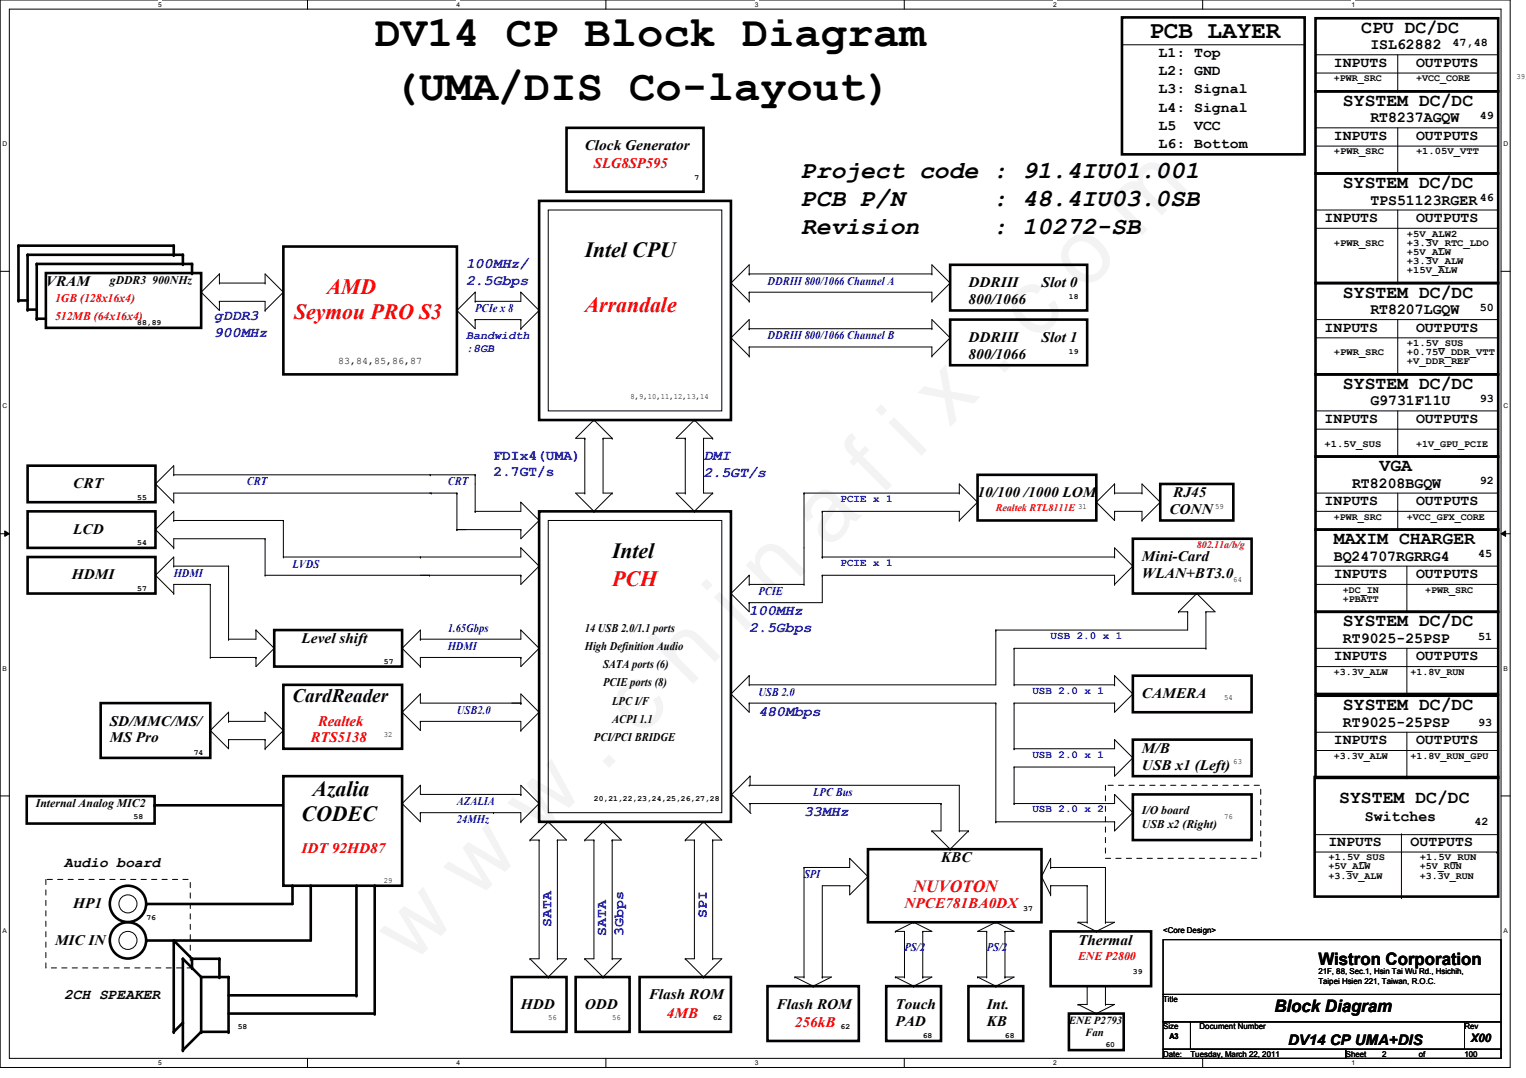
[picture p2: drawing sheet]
<svg xmlns="http://www.w3.org/2000/svg" width="297mm" height="210mm" viewBox="0 0 297 210" stroke-linecap="round" stroke-linejoin="round" font-family="sans-serif">
<path d="M0 0h294v207.9h-294zM1.8 1.8h290.4v204.3h-290.4z" fill="none" stroke="#000" stroke-width=".19"/>
<g fill="#fff">
<path d="M30.8 .2h.7v1.4h-.7z"/>
<path d="M30.8 206.2h.7v1.4h-.7z"/>
</g>
<path d="M59.9 0v1.8M59.9 206.1v1.8" fill="none" stroke="#000" stroke-width=".19"/>
<g fill="#fff">
<path d="M88.9 .2h.6v1.4h-.6z"/>
<path d="M88.9 206.2h.6v1.4h-.6z"/>
</g>
<path d="M117.9 0v1.8M117.9 206.1v1.8" fill="none" stroke="#000" stroke-width=".19"/>
<g fill="#fff">
<path d="M146.9 .2h.7v1.4h-.7z"/>
<path d="M146.9 206.2h.7v1.4h-.7z"/>
</g>
<path d="M176 0v1.8M176 206.1v1.8" fill="none" stroke="#000" stroke-width=".19"/>
<g fill="#fff">
<path d="M205 .2h.7v1.4h-.7z"/>
<path d="M205 206.2h.7v1.4h-.7z"/>
</g>
<path d="M234.1 0v1.8M234.1 206.1v1.8" fill="none" stroke="#000" stroke-width=".19"/>
<g fill="#fff">
<path d="M263.1 .2h.7v1.4h-.7z"/>
<path d="M263.1 206.2h.7v1.4h-.7z"/>
<path d="M.5 27.3h.9v1.4h-.9z"/>
<path d="M292.6 27.3h.9v1.4h-.9z"/>
<path d="M.5 78.4h.9v1.4h-.9z"/>
<path d="M292.6 78.4h.9v1.4h-.9z"/>
</g>
<path d="M0 52.8h1.8M292.2 52.8h1.8" fill="none" stroke="#000" stroke-width=".19"/>
<g fill="#fff">
<path d="M.5 129.5h.8v1.4h-.8z"/>
<path d="M292.6 129.5h.9v1.4h-.9z"/>
</g>
<path d="M0 103.9h1.8M.9 103.4l.9 .5-.9 .5zM292.2 103.9l.9-.5v1zM292.2 103.9h1.8" fill="none" stroke="#000" stroke-width=".19"/>
<path d="M.9 103.4l.9 .5-.9 .5zM292.2 103.9l.9-.5v1z" fill="#000"/>
<g fill="#fff">
<path d="M.5 180.5h.8v1.4h-.8z"/>
<path d="M292.6 180.5h.9v1.4h-.9z"/>
</g>
<g fill="none" stroke="#000" stroke-width=".19">
<path d="M218.4 8.7h35.6M254 8.7h.1M256.1 10.7h35.5M256.1 14.2h35.5M272.1 17.8h.1M272.1 10.7v7.1M291.6 10.7h.1M291.6 14.2h.1M256.1 28.4h35.5M256.1 24.9h35.5M272.1 33.8h.1M272.1 24.9v8.9"/>
<path d="M291.6 28.4h.1M291.6 24.9h.1M39.2 56.9h.1M39.2 56.9l3.5 3.6v-1.8M42.7 58.7h.1M42.7 53.3h.1M42.7 55.1h.1M42.7 58.7h8.9v1.8M42.7 53.3v1.8M42.7 53.3l-3.5 3.6M42.7 55.1h8.9M51.6 55.1h.1"/>
<path d="M51.6 55.1v-1.8l3.6 3.6M55.2 56.9h.1M55.2 56.9l-3.6 3.6M106.7 40.9h33.8v39.1h-33.8zM145.8 53.3h35.6M145.8 56.9h35.6M256.1 40.9h35.5M256.1 44.4h35.5M272.1 55.1h.1M272.1 40.9v14.2M291.6 40.9h.1M291.6 44.4h.1"/>
<path d="M51.6 60.5h.1M145.8 64h35.6M145.8 67.6h35.6M256.1 65.8h35.5M256.1 62.2h35.5M272.1 72.9h.1M272.1 62.2v10.7M291.6 65.8h.1M291.6 62.2h.1M30.3 94.2h.1M30.3 94.2l3.5 3.6M33.8 92.5h.1"/>
<path d="M33.8 97.8h.1M33.8 92.5v-1.8l-3.5 3.5M33.8 92.5h50M83.9 96h-50.1v1.8M156.5 96h30.2M256.1 96h.1M256.1 96h35.5M256.1 99.6h35.5M256.1 80h35.5M256.1 83.6h35.5M272.1 88.9h.1M272.1 80v8.9"/>
<path d="M272.1 96v7.1M291.6 99.6h.1M291.6 80h.1M291.6 83.6h.1M30.3 112h.1M30.3 103.1h.1M30.3 112l3.5 3.6M30.3 103.1l3.5 3.6M33.8 101.3h.1M33.8 106.7h.1M33.8 110.2h.1M33.8 115.6h.1"/>
<path d="M33.8 110.2h10.7M33.8 101.3v-1.7l-3.5 3.5M33.8 110.2v-1.7l-3.5 3.5M33.8 101.3h21.4M40.9 113.8h.1M40.9 113.8h-7.1v1.8M40.9 113.8v14.2M44.5 110.2h.1M44.5 110.2v14.3M51.6 104.9h.1M51.6 112h.1M51.6 104.9h-17.8v1.8"/>
<path d="M51.6 104.9v7.1M51.6 112h32M55.2 101.3h.1M55.2 108.5h.1M55.2 108.5h26.6M55.2 101.3v7.2M106.7 101.3h33.8v56.9h-33.8zM160.1 112h56.9M160.1 108.5h56.9M256.1 110.2h.1M256.1 113.8h35.5M256.1 110.2h35.5"/>
<path d="M272.1 103.1h.1M273.9 119.1h.1M273.9 110.2v8.9M291.6 113.8h.1M40.9 128h.1M40.9 128h8.9M44.5 138.7h.1M44.5 124.5h.1M44.5 138.7v1.8M44.5 138.7l-3.6 3.5M49.8 122.7h.1M49.8 128h.1"/>
<path d="M49.8 122.7v1.8h-5.3M49.8 122.7l3.6 3.5M51.6 138.7h.1M51.6 138.7l3.6 3.5M51.6 138.7v1.8h-7.1M53.4 126.2h.1M53.4 126.2l-3.6 3.6v-1.8M145.8 136.9h48M145.8 133.3h48M193.8 122.7h37.4M197.4 126.2h37.3M256.1 126.2h.1"/>
<path d="M256.1 129.8h35.5M256.1 126.2h35.5M273.9 135.1h.1M273.9 126.2v8.9M291.6 129.8h.1M0 155h1.8M40.9 142.2h.1M40.9 142.2l3.6 3.6v-1.8M44.5 144h.1M44.5 140.5h.1M44.5 144h7.1M51.6 144h.1"/>
<path d="M51.6 145.8h.1M51.6 144v1.8M55.2 142.2h.1M55.2 142.2l-3.6 3.6M145.8 152.9h40.9M145.8 156.5h37.4M256.1 142.6h.1M256.1 146.1h35.5M256.1 142.6h35.5M273.9 151.5h.1M273.9 142.6v8.9M291.6 146.1h.1"/>
<path d="M292.2 155h1.8M255.9 162.5h.1M255.9 162.5h35.6M255.9 165.9h35.4M272.8 174.8h.1M272.8 162.3v12.5M291.3 165.9h.1M209.8 195.6h.1M209.8 195.6l3.6 1.8M211.6 192v3.6h-1.8M213.4 197.4h.1M215.2 195.6h.1"/>
<path d="M215.2 195.6h1.8l-3.6 1.8M215.2 192v3.6M226.4 183h65.8v10.6h-65.8zM226.4 193.6h65.8v5.4h-65.8zM226.4 199h5.3v5.3h-5.3zM231.7 199h53.4v5.3h-53.4zM285.1 199h7.1v5.3h-7.1zM226.4 204.3h35.6v1.8h-35.6zM262 204.3h30.2v1.8h-30.2z"/>
<circle cx="24.9" cy="176" r="1.76"/>
<circle cx="24.9" cy="183.1" r="1.76"/>
</g>
<g fill="none" stroke="#000" stroke-width=".51">
<path d="M218.4 3.4h35.6v26.7h-35.6zM256.1 17.8h35.5v16h-35.5zM256.1 3.6h35.5v14.2h-35.5zM104.9 39.1h37.4v42.7h-37.4zM256.1 33.8h35.5v21.3h-35.5zM8.9 53.2h30.3v10.6h-30.3zM33.8 49.6v-1.8h-30.2v10.7h1.8M35.6 51.4v-1.8h-30.2v10.7h1.8M37.4 53.2v-1.8h-30.2v10.7h1.7M55.2 48h33.7v24.9h-33.7zM256.1 55.1h35.5v17.8h-35.5zM256.1 72.9h35.5v16h-35.5z"/>
<path d="M5.4 99.6h24.9v7.1h-24.9zM5.4 90.7h24.9v7.1h-24.9zM104.9 99.6h37.4v60.4h-37.4zM225.8 94.2h14.3v7.1h-14.3zM256.1 88.9h35.5v14.2h-35.5zM5.4 108.5h24.9v7.1h-24.9zM220.5 104.9h23.1v10.7h-23.1zM256.1 103.1h35.5v16h-35.5zM256.1 119.1h35.5v16h-35.5zM19.6 136.9h21.3v10.7h-21.3zM53.4 122.7h24.9v7.1h-24.9zM55.2 133.3h23.1v12.5h-23.1z"/>
<path d="M220.5 131.6h23.1v7.1h-23.1zM256.1 135.5h35.5v16h-35.5zM5.2 155h24.9v5.4h-24.9zM30.1 156.8h24.9M55.2 151.1h23.1v21.4h-23.1zM220.5 154.7h23.1v8.9h-23.1zM220.5 144h23.1v7.1h-23.1zM255.9 151.3h35.7v23.3h-35.7zM56.9 172.5v3.5h-28.4M60.5 172.5v10.6h-32M72.9 172.5v24.9h-28.4M168.9 165.4h33.8v14.2h-33.8z"/>
<path d="M37.4 186.7l-3.6-3.6v17.8l1.8-1.8M37.4 186.7h5.3v3.5M37.4 186.7v1.8M39.2 190.2l-3.6-3.5v17.8l3.6-3.6M39.2 190.2h5.3v10.7h-5.3M39.2 190.2v10.7M44.5 193.8h24.9M99.6 190.2h10.7v10.7h-10.7zM112.1 190.2h10.5v10.7h-10.5zM124.5 190.2h17.8v10.7h-17.8zM149.4 192h17.8v10.7h-17.8zM172.5 192h10.7v10.7h-10.7z"/>
<path d="M188.5 192h10.7v10.7h-10.7zM208.1 197.4h10.6v7.1h-10.6z"/>
<circle cx="24.9" cy="176" r="3.5"/>
<circle cx="24.9" cy="183.1" r="3.5"/>
</g>
<g fill="#000">
<circle cx="3.6" cy="47.8" r=".25"/>
<circle cx="3.6" cy="58.5" r=".25"/>
<circle cx="5.4" cy="49.6" r=".25"/>
<circle cx="7.2" cy="51.4" r=".25"/>
<circle cx="33.8" cy="49.6" r=".25"/>
<circle cx="33.8" cy="47.8" r=".25"/>
<circle cx="35.6" cy="49.6" r=".25"/>
<circle cx="35.6" cy="51.4" r=".25"/>
<circle cx="37.4" cy="51.4" r=".25"/>
<circle cx="37.4" cy="53.2" r=".25"/>
<circle cx="5.4" cy="60.3" r=".25"/>
<circle cx="7.2" cy="62.1" r=".25"/>
<circle cx="30.1" cy="156.8" r=".25"/>
<circle cx="28.5" cy="176" r=".25"/>
<circle cx="56.9" cy="172.5" r=".25"/>
<circle cx="60.5" cy="172.5" r=".25"/>
<circle cx="28.5" cy="183.1" r=".25"/>
<circle cx="35.6" cy="199.1" r=".25"/>
<circle cx="35.6" cy="186.7" r=".25"/>
<circle cx="37.4" cy="186.7" r=".25"/>
<circle cx="37.4" cy="188.5" r=".25"/>
<circle cx="39.2" cy="190.2" r=".25"/>
<circle cx="42.7" cy="186.7" r=".25"/>
<circle cx="42.7" cy="190.2" r=".25"/>
<circle cx="44.5" cy="190.2" r=".25"/>
<circle cx="69.4" cy="193.8" r=".25"/>
<circle cx="72.9" cy="197.4" r=".25"/>
<circle cx="33.8" cy="200.9" r=".25"/>
<circle cx="35.6" cy="204.5" r=".25"/>
<circle cx="39.2" cy="200.9" r=".25"/>
<circle cx="44.5" cy="200.9" r=".25"/>
</g>
<path d="M5.4 108.5h24.9v7.1h-24.9zM215.2 152.9h30.2v14.2h-30.2zM8.9 171.2h28.1v17.3h-28.1z" fill="none" stroke="#000" stroke-width=".19" stroke-dasharray="1 1 1 1 1 1 1 1"/>
<text font-size="17.6" x="80.1" y="188" transform="rotate(-45 80.1 188)">w w w . c h i n a f i x . c o m</text>
<g font-size="8.5">
<text x="72.9" y="8.9">DV14 CP Block Diagram</text>
<text x="76.5" y="19.6">(UMA/DIS Co-layout)</text>
</g>
<g font-size="4.8">
<text x="223.7" y="7.4">PCB LAYER</text>
<text x="156" y="34.8">Project code : 91.4IU01.001</text>
<text x="156" y="40.2">PCB P/N</text>
<text x="193.3" y="40.2">: 48.4IU03.0SB</text>
<text x="156" y="45.6">Revision</text>
<text x="193.3" y="45.6">: 10272-SB</text>
</g>
<g font-size="4.2">
<text x="113.8" y="50">Intel CPU</text>
<text x="119.2" y="108.7">Intel</text>
<text x="60.8" y="154.9">Azalia</text>
<text x="58.7" y="159.9">CODEC</text>
</g>
<g font-size="4.2" fill="#f00">
<text x="63.6" y="57.1">AMD</text>
<text x="57.3" y="62.1">Seymou PRO S3</text>
<text x="113.8" y="60.7">Arrandale</text>
<text x="119.2" y="114">PCH</text>
</g>
<text font-size="3.7" x="56.9" y="136.7">CardReader</text>
<g font-size="3.5">
<text x="265" y="6.4">CPU DC/DC</text>
<text x="261.4" y="20.6">SYSTEM DC/DC</text>
<text x="261.4" y="36.6">SYSTEM DC/DC</text>
<text x="261.4" y="58">SYSTEM DC/DC</text>
<text x="261.4" y="75.7">SYSTEM DC/DC</text>
<text x="268.5" y="91.7">VGA</text>
<text x="259.6" y="106">MAXIM CHARGER</text>
<text x="261.4" y="122">SYSTEM DC/DC</text>
<text x="261.4" y="138.3">SYSTEM DC/DC</text>
<text x="260.7" y="156.3">SYSTEM DC/DC</text>
</g>
<text font-size="3.3" fill="#f00" x="177.8" y="173.7">NUVOTON</text>
<g font-size="3.3">
<text x="256.6" y="187.9">Wistron Corporation</text>
<text x="248.1" y="197">Block Diagram</text>
</g>
<g font-size="3">
<text x="266.7" y="9.6">ISL62882</text>
<text x="266.7" y="23.8">RT8237AGQW</text>
<text x="266.7" y="39.8">TPS51123RGER</text>
<text x="266.7" y="61.2">RT8207LGQW</text>
<text x="266.7" y="79">G9731F11U</text>
<text x="263.2" y="95">RT8208BGQW</text>
<text x="259.6" y="109.2">BQ24707RGRRG4</text>
<text x="261.4" y="125.2">RT9025-25PSP</text>
<text x="261.4" y="141.5">RT9025-25PSP</text>
<text x="265.7" y="159.9">Switches</text>
</g>
<g font-size="2.8">
<text x="225.5" y="11.1">L1: Top</text>
<text x="225.5" y="14.6">L2: GND</text>
<text x="259.6" y="13">INPUTS</text>
<text x="275.6" y="13">OUTPUTS</text>
<text x="225.5" y="18.2">L3: Signal</text>
<text x="225.5" y="21.8">L4: Signal</text>
<text x="113.8" y="29.3">Clock Generator</text>
<text x="225.5" y="28.9">L6: Bottom</text>
<text x="225.5" y="25.3">L5</text>
<text x="232.4" y="25.3">VCC</text>
<text x="259.6" y="27.3">INPUTS</text>
<text x="275.6" y="27.3">OUTPUTS</text>
<text x="257.8" y="43.3">INPUTS</text>
<text x="275.6" y="43.3">OUTPUTS</text>
<text x="8.9" y="55.8">VRAM</text>
<text x="188.5" y="55.9">DDRIII</text>
<text x="188.5" y="59.2">800/1066</text>
<text x="202.7" y="55.9">Slot 0</text>
<text x="257.8" y="64.6">INPUTS</text>
<text x="275.6" y="64.6">OUTPUTS</text>
<text x="188.5" y="66.6">DDRIII</text>
<text x="188.5" y="69.9">800/1066</text>
<text x="202.7" y="66.6">Slot 1</text>
<text x="257.8" y="82.4">INPUTS</text>
<text x="275.6" y="82.4">OUTPUTS</text>
<text x="14.3" y="95">CRT</text>
<text x="190.3" y="96.8">10/100 /1000 LOM</text>
<text x="227.6" y="100.1">CONN</text>
<text x="228.4" y="96.8">RJ45</text>
<text x="257.8" y="98.4">INPUTS</text>
<text x="275.6" y="98.4">OUTPUTS</text>
<text x="14.3" y="103.9">LCD</text>
<text x="14" y="112.8">HDMI</text>
<text x="222.3" y="109.3">Mini-Card</text>
<text x="222.3" y="112.6">WLAN+BT3.0</text>
<text x="259.6" y="112.6">INPUTS</text>
<text x="275.6" y="112.6">OUTPUTS</text>
<text x="58.7" y="125.3">Level shift</text>
<text x="259.6" y="128.6">INPUTS</text>
<text x="275.6" y="128.6">OUTPUTS</text>
<text x="222.3" y="135.9">CAMERA</text>
<text x="21.4" y="141.3">SD/MMC/MS/</text>
<text x="21.4" y="144.6">MS Pro</text>
<text x="222.3" y="146.6">M/B</text>
<text x="222.3" y="149.9">USB x1 (Left)</text>
<text x="259.6" y="144.9">INPUTS</text>
<text x="275.6" y="144.9">OUTPUTS</text>
<text x="183.2" y="167.9">KBC</text>
<text x="258.6" y="164.7">INPUTS</text>
<text x="274.6" y="164.7">OUTPUTS</text>
<text x="12.5" y="168.8">Audio board</text>
<text x="14.3" y="176.8">HP1</text>
<text x="10.7" y="183.9">MIC IN</text>
<text x="209.8" y="183.9">Thermal</text>
<text x="12.5" y="194.4">2CH SPEAKER</text>
<text x="101.4" y="196.4">HDD</text>
<text x="113.8" y="196.4">ODD</text>
<text x="126.3" y="194.6">Flash ROM</text>
<text x="151.2" y="196.4">Flash ROM</text>
<text x="174.3" y="196.4">Touch</text>
<text x="192.1" y="196.4">Int.</text>
<text x="174.3" y="199.7">PAD</text>
<text x="192.1" y="199.7">KB</text>
<text x="250.7" y="203.5">DV14 CP UMA+DIS</text>
</g>
<g font-size="2.8" fill="#f00">
<text x="115.6" y="32.8">SLG8SP595</text>
<text x="61.9" y="141.3">Realtek</text>
<text x="60.5" y="144.6">RTS5138</text>
<text x="58.7" y="166.2">IDT 92HD87</text>
<text x="176.1" y="176.8">NPCE781BA0DX</text>
<text x="129.8" y="198.2">4MB</text>
<text x="154.7" y="199.9">256kB</text>
</g>
<g font-size="2.8" fill="#00f">
<text x="90.7" y="52.2">100MHz/</text>
<text x="90.7" y="55.5">2.5Gbps</text>
<text x="41.7" y="62.3">gDDR3</text>
<text x="41.7" y="65.6">900MHz</text>
<text x="96.1" y="89.5">FDIx4(UMA)</text>
<text x="136.9" y="89.5">DMI</text>
<text x="96.1" y="92.7">2.7GT/s</text>
<text x="136.9" y="92.8">2.5GT/s</text>
<text x="145.8" y="119.8">100MHz</text>
<text x="145.8" y="123">2.5Gbps</text>
<text x="147.6" y="139.3">480Mbps</text>
<text x="156.5" y="158.9">33MHz</text>
<text x="137.6" y="178.7" transform="rotate(-90 137.6 178.7)">SPI</text>
<text x="107.4" y="180.5" transform="rotate(-90 107.4 180.5)">SATA</text>
<text x="118" y="182.2" transform="rotate(-90 118 182.2)">SATA</text>
<text x="121.4" y="182.2" transform="rotate(-90 121.4 182.2)">3Gbps</text>
</g>
<g font-size="2.3">
<text x="282.7" y="9">47,48</text>
<text x="288.1" y="23.2">49</text>
<text x="288.1" y="39.2">46</text>
<text x="21.4" y="55.2">gDDR3 900NHz</text>
<text x="288.1" y="60.5">50</text>
<text x="288.1" y="78.3">93</text>
<text x="288.1" y="94.3">92</text>
<text x="287.7" y="108.5">45</text>
<text x="113.8" y="123">14 USB 2.0/1.1 ports</text>
<text x="287.7" y="124.7">51</text>
<text x="113.8" y="126.5">High Definition Audio</text>
<text x="117.4" y="130.1">SATA ports (6)</text>
<text x="117.4" y="133.6">PCIE ports (8)</text>
<text x="119.2" y="137.2">LPC I/F</text>
<text x="119.2" y="140.8">ACPI 1.1</text>
<text x="287.7" y="141.4">93</text>
<text x="115.6" y="144.3">PCI/PCI BRIDGE</text>
<text x="7" y="157.1">Internal Analog MIC2</text>
<text x="222.3" y="158.5">I/O board</text>
<text x="222.3" y="161.2">USB x2 (Right)</text>
<text x="287" y="160.7">42</text>
<text x="286.3" y="203">X00</text>
</g>
<g font-size="2.3" fill="#f00">
<text x="10.7" y="58.8">1GB (128x16x4)</text>
<text x="10.7" y="62.4">512MB (64x16x4)</text>
<text x="209.8" y="187">ENE P2800</text>
</g>
<g font-size="2.3" fill="#00f">
<text x="149.4" y="55.4">DDRIII 800/1066 Channel A</text>
<text x="90.7" y="65.9">Bandwidth</text>
<text x="92.5" y="60.7">PCIe x 8</text>
<text x="90.7" y="68.5">:8GB</text>
<text x="149.4" y="66.1">DDRIII 800/1066 Channel B</text>
<text x="48" y="94.5">CRT</text>
<text x="87.2" y="94.5">CRT</text>
<text x="33.8" y="112.3">HDMI</text>
<text x="56.9" y="110.5">LVDS</text>
<text x="147.6" y="115.9">PCIE</text>
<text x="87.2" y="123">1.65Gbps</text>
<text x="87.2" y="126.5">HDMI</text>
<text x="147.6" y="135.4">USB 2.0</text>
<text x="88.9" y="139">USB2.0</text>
<text x="158.3" y="155">LPC Bus</text>
<text x="88.9" y="156.8">AZALIA</text>
<text x="88.9" y="160.3">24MHz</text>
<text x="156.5" y="171">SPI</text>
<text x="176.1" y="185.2">PS/2</text>
<text x="192.1" y="185.2">PS/2</text>
</g>
<g font-size="2.1" fill="#00f">
<text x="163.6" y="97.7">PCIE x 1</text>
<text x="163.6" y="110.2">PCIE x 1</text>
<text x="204.5" y="124.4">USB 2.0 x 1</text>
<text x="201" y="135.1">USB 2.0 x 1</text>
<text x="201" y="147.5">USB 2.0 x 1</text>
<text x="201" y="158.2">USB 2.0 x 2</text>
</g>
<g font-size="2.1">
<text x="208.1" y="199.3">ENE P2793</text>
<text x="211.2" y="201.8">Fan</text>
</g>
<g font-size="1.9">
<text x="259.6" y="15.8">+PWR_SRC</text>
<text x="275.6" y="15.8">+VCC_CORE</text>
<text x="259.6" y="30.1">+PWR_SRC</text>
<text x="275.6" y="30.1">+1.05V_VTT</text>
<text x="259.6" y="47.8">+PWR_SRC</text>
<text x="273.9" y="47.8">+3.3V_RTC_LDO</text>
<text x="273.9" y="46.1">+5V_ALW2</text>
<text x="273.9" y="49.6">+5V_ALW</text>
<text x="273.9" y="51.4">+3.3V_ALW</text>
<text x="273.9" y="53.2">+15V_ALW</text>
<text x="65.8" y="70.9">83,84,85,86,87</text>
<text x="259.6" y="69.2">+PWR_SRC</text>
<text x="273.9" y="69.2">+0.75V_DDR_VTT</text>
<text x="273.9" y="71">+V_DDR_REF</text>
<text x="273.9" y="67.4">+1.5V_SUS</text>
<text x="257.8" y="87">+1.5V_SUS</text>
<text x="275.6" y="87">+1V_GPU_PCIE</text>
<text x="259.6" y="101.2">+PWR_SRC</text>
<text x="273.9" y="101.2">+VCC_GFX_CORE</text>
<text x="261.4" y="117.2">+PBATT</text>
<text x="261.4" y="115.4">+DC_IN</text>
<text x="277.4" y="115.4">+PWR_SRC</text>
<text x="259.6" y="131.4">+3.3V_ALW</text>
<text x="274.6" y="131.4">+1.8V_RUN</text>
<text x="259.6" y="147.7">+3.3V_ALW</text>
<text x="274.6" y="147.7">+1.8V_RUN_GPU</text>
<text x="258.6" y="167.5">+1.5V_SUS</text>
<text x="276.3" y="167.5">+1.5V_RUN</text>
<text x="258.6" y="169.3">+5V_ALW</text>
<text x="258.6" y="171.1">+3.3V_ALW</text>
<text x="276.3" y="169.3">+5V_RUN</text>
<text x="276.3" y="171.1">+3.3V_RUN</text>
</g>
<g font-size="1.9" fill="#f00">
<text x="193.8" y="99.6">Realtek RTL8111E</text>
<text x="233" y="106.7">802.11a/b/g</text>
</g>
<g font-size="1.6">
<text x="295.2" y="15.5">39,4</text>
<text x="135.2" y="35.1">7</text>
<text x="208.1" y="58.2">18</text>
<text x="26.7" y="63.3">88,89</text>
<text x="208.1" y="68.8">19</text>
<text x="122.7" y="77.7">8,9,10,11,12,13,14</text>
<text x="26.7" y="97.3">55</text>
<text x="209.8" y="99">31</text>
<text x="236.5" y="99">59</text>
<text x="26.7" y="106.2">54</text>
<text x="240.1" y="113.2">64</text>
<text x="26.7" y="115.1">57</text>
<text x="74.7" y="129.3">57</text>
<text x="238.3" y="136.4">54</text>
<text x="74.7" y="143.5">32</text>
<text x="37.7" y="147.1">74</text>
<text x="240.1" y="148.8">63</text>
<text x="115.6" y="156">20,21,22,23,24,25,26,27,28</text>
<text x="26" y="159.5">58</text>
<text x="238.3" y="159.5">76</text>
<text x="74.7" y="171.9">29</text>
<text x="28.5" y="179.1">76</text>
<text x="199.2" y="177.3">37</text>
<text x="226.4" y="181.7">&lt;Core Design&gt;</text>
<text x="220.5" y="189.7">39</text>
<text x="256.6" y="189.7">21F, 88, Sec.1, Hsin Tai Wu Rd., Hsichih,</text>
<text x="256.6" y="191.6">Taipei Hsien 221, Taiwan, R.O.C.</text>
<text x="226.4" y="195.1">Title</text>
<text x="46.3" y="200.4">58</text>
<text x="106.7" y="198.6">56</text>
<text x="119.2" y="198.6">56</text>
<text x="138.7" y="198.6">62</text>
<text x="163.6" y="200.4">62</text>
<text x="179.6" y="202.2">68</text>
<text x="195.6" y="202.2">68</text>
<text x="215.2" y="204">60</text>
<text x="226.4" y="200.4">Size</text>
<text x="227.6" y="202.4">A3</text>
<text x="233.5" y="200.4">Document Number</text>
<text x="285.1" y="200.4">Rev</text>
<text x="226.4" y="205.7">Date:</text>
<text x="231.7" y="205.7">Tuesday, March 22, 2011</text>
<text x="262" y="205.7">Sheet</text>
<text x="269.1" y="205.7">2</text>
<text x="276.2" y="205.7">of</text>
<text x="285.1" y="205.7">100</text>
</g>
<g font-size="1.6" fill="#fff">
<text x="259.6" y="118.6">26</text>
<text x="258.6" y="165.4">26</text>
<text x="218.7" y="191.5">25</text>
</g>
<g font-size="1.3">
<text x="30.8" y="1.3">5</text>
<text x="88.9" y="1.3">4</text>
<text x="146.9" y="1.3">3</text>
<text x="205" y="1.3">2</text>
<text x="263.1" y="1.3">1</text>
<text x=".5" y="28.4">D</text>
<text x="292.6" y="28.4">D</text>
<text x=".5" y="79.5">C</text>
<text x="292.6" y="79.5">C</text>
<text x=".5" y="130.6">B</text>
<text x="292.6" y="130.6">B</text>
<text x=".5" y="181.7">A</text>
<text x="292.6" y="181.7">A</text>
<text x="30.8" y="207.4">5</text>
<text x="88.9" y="207.4">4</text>
<text x="146.9" y="207.4">3</text>
<text x="205" y="207.4">2</text>
<text x="263.1" y="207.4">1</text>
</g>
</svg>
